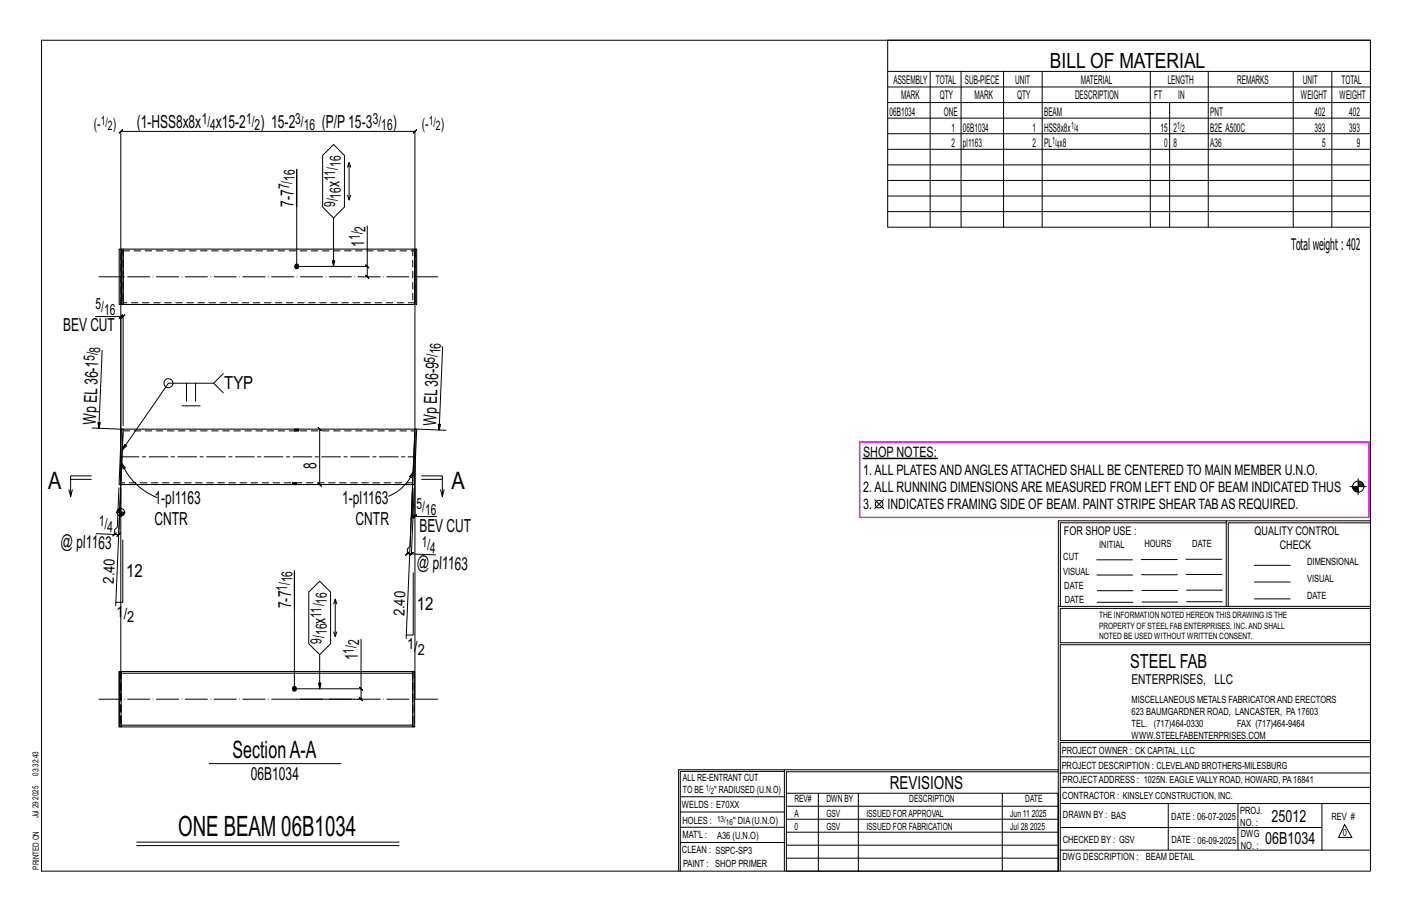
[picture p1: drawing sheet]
<svg xmlns="http://www.w3.org/2000/svg" width="432mm" height="279mm" viewBox="0 0 432 279" stroke-linecap="round" stroke-linejoin="round" font-family="sans-serif">
<g fill="#000" stroke="#000" stroke-width=".31">
<path d="M263.9 140.1h22.8v.1h-22.8z"/>
<circle cx="90.7" cy="81.5" r=".68"/>
<circle cx="90" cy="210.6" r=".68"/>
</g>
<g fill="none" stroke="#000" stroke-width=".31">
<path d="M12.7 12.3h406.4v254h-406.4zM271.5 12.3h147.6v57.2h-147.6zM271.5 21.8h147.6M271.5 26.6h147.6M271.5 31.4h147.6M271.5 36.1h147.6M284.5 21.8v47.7M293.9 21.8v47.7M306.9 21.8v47.7M318.7 21.8v47.7M351.8 21.8v47.7M357.7 31.4v38.1"/>
<path d="M369.5 21.8v47.7M395.5 21.8v47.7M407.3 21.8v47.7M98.7 47.5l3.3-3.3 3.3 3.3v15.8l-3.3 3.3-3.3-3.3zM106.3 59.7l.5 1.4 .4-1.4M106.3 51.1l.5-1.4v11.4M106.8 49.7l.4 1.4M271.5 40.9h147.6M271.5 45.6h147.6M271.5 50.4h147.6M271.5 55.2h147.6M271.5 59.9h147.6"/>
<path d="M90.7 63.2v-11.4v29.6h21.6v-12.4M102 66.6v14.8l-.4-1.7h.8l-.4 1.7M271.5 64.7h147.6M29.2 96.8h7.7v50.2M36.9 96.8l-.5 .5 1-1zM36.9 96.8h.8l-.5 .5 1-1-.5 .5v33.3M111.8 80.9l1 1zM112.3 81.4v3.2l-.5-.5 1 1-.5-.5M31.2 107.1l-1 23.8-.3-1.7h.8l-.5 1.7M57 117.1v5.6M59.8 117.1v5.6M65.3 117.1l3 3"/>
<path d="M68.3 114.2l-3 2.9h-13.8l-14.1 20.5 .7-1.7 .6 .4-1.3 1.3M135.4 105.9l-1.1 25.6-.3-1.8h.7l-.4 1.8M28.1 130.8l9.6 .4M55.7 124.1h5.5M97.8 131.2l-.5-.5 1 1-.5-.5v16.9M126.9 131.2l9.5 .3M126.9 132.3v25.6h6.6M21.1 149.7l.5 2.1M21.6 146.5h6.3M27.9 145.5h-6.3v6.3l.5-2.1M35.5 156.6h2.8M35.9 156.1v.5"/>
<path d="M36.1 155.8v.8M36.3 155.6v1M36.4 149.1l-.5 12.1-.8 .7-.1 1.5-5.6-.3M36.5 155.5v1.1M36.7 155.4v1.2M36.9 158v-8.8l-.6 14.2 .5-.4-1 .9 .5-.5h-1.3M36.9 148.1l-1.5 37.1M37.2 156.6v1.1M37.2 141.6l1.1 1.4-.7 .4zM37.2 141.6a19.7 19.7 0 0 0 10.9 10.5M37.4 156.6v1.1M37.6 156.6v1"/>
<path d="M37.8 156.6v.8M38 156.6v.5M97.3 147.6l1 1zM126.1 149.2l-.7 17.9-.8 .7-.1 1.5-.5 .5 1.1-1-.6 .5h1.3M126.2 148.1l-2 47.1M126.2 149.1v8.8l-.5 .5 1-1-.5 .5h.7M126.3 144.3l-.4 1.8-.7-.4zM126.3 144.3a13.8 13.8 0 0 1-7.5 7.4M126.4 158.4l1-1zM126.7 149.2l-.9 20.1 7.4 .3M128.9 145.5h6.4v6.3l.5-2.1M128.9 146.5h6.4"/>
<path d="M134.7 149.7l.6 2.1M267.5 152.8l2.7 2.7M270.2 152.8l-2.7 2.7M375 159.8h-50.7v25.6M375 159.2h-51.3l-.1 107.1M412.9 148.8h4.9M413.7 149h1.6M413.7 149.3h1.6M413.8 149.6h1.5M414.1 149.9h1.2M414.4 150.2h.9M415.3 146.3v4.9"/>
<path d="M415.3 147.3h1M415.3 147.9h1.5M415.3 148.5h1.7M415.3 147.6h1.3M415.3 148.2h1.7M419.1 159.2h-44.1v26.2M419.1 159.8h-43.5v25.6M34.5 163.9l1-1zM37.5 165.1v19h-2.1M125.3 169.8l1-1zM126.4 175.1v19h-2.1M335.4 171.1h10.9"/>
<path d="M335.4 175.8h11M349 171h11M349.1 175.7h11M362.7 171h10.9M362.7 175.6h11M383.6 172.8h11M383.6 177.9h11M90 186v-11.5v36.1h20.4v-15.2M94.4 181l3.4-3.3 3.3 3.3v15.8l-3.3 3.3-3.4-3.3zM102 193.2l.5 1.4 .5-1.4M102.5 183.2l-.5 1.4M103 184.6l-.5-1.4v11.4"/>
<path d="M323.7 185.4h95.4M335.5 184.1h11M335.5 180.6h11M349.2 184h11M349.2 180.5h11M362.9 180.4h10.9M362.9 184h10.9M383.6 183.1h11M419.1 186h-94.9v10.5h94.9M419.1 197.1h-94.9v29.3h94.9v.6h-94.9v39.3M36.9 213.7v-173.5l-.5 .5 1-1-.5 .5h90l-.5 .5 1-1-.5 .5v173.5M97.8 200.1v10.5l-.4-1.8h.7l-.3 1.8"/>
<path d="M109.9 210.1l1 1zM110.4 210.6v3.1l-.5-.5 1 1-.5-.5h-20.4M64 233.4h40.2M239.9 235.8h-31.9v30.5M239.9 235.3h-32.4v31M323.6 235.3h-83.7v31M323.6 235.9h-83.1v6.6M324.2 236.3h94.9M324.2 231.4h94.9M41.8 257.4h80.2M41.8 258.5h80.2M208 252.9h31.9"/>
<path d="M208 257.5h31.9M208 243.6h31.9M208 248.2h31.9M240.5 242.5h83.1v23.8h-83.1zM240.5 258.4h83.1M240.5 254.4h83.1M240.5 250.4h83.1M240.5 246.5h83.1M250.3 242.5v23.8M262.5 242.5v23.8M306.5 242.5v23.8M324.2 253h80.1"/>
<path d="M324.2 245.6h94.9M324.2 259.9h94.9M324.2 240.7h94.9M357.3 245.6v14.3M378.6 245.6v14.3M404.3 245.6v14.3M411.2 252.1l2.2 3.9h-4zM240.5 262.3h83.1"/>
<circle cx="51.5" cy="117.1" r="1.38"/>
<circle cx="36.9" cy="156.6" r="1.16"/>
<circle cx="268.8" cy="154.1" r="1.17"/>
<circle cx="415.3" cy="148.8" r="1.71"/>
</g>
<path d="M262.9 135.1h155.8v23.1h-155.8z" fill="none" stroke="#f0f" stroke-width=".5"/>
<g fill="none" stroke="#000" stroke-width=".32">
<path d="M37.1 76.2h-.6v16.9h1.2v-16.9h89.1M37.7 76.2h-.6v16.9M37.7 77.2v14.8M126.8 76.2v16.9M126.8 76.2h.1M37.7 93.1h89.7v-16.9h-.5v16.9M37.1 131.2h.6l-.8 16.9h-.5zM37.6 132.2l-.6 14.9M37.7 131.2h89.2M126.8 132.2l-.6 14.9M126.9 131.2h.5l-.7 16.9h-.5zM36.9 148.1h89.3"/>
<path d="M36.4 205.3h.6v16.9h-.6zM36.5 205.3v16.9M37 205.3h89.3v.5h-89.3zM126.3 205.3h.5v16.9h-.5zM37 221.7h89.3v.5h-89.3z"/>
</g>
<g fill="none" stroke="#000" stroke-width=".31" stroke-dasharray="2 1.4">
<path d="M37 76.7h.6l.1 .5M37.6 76.2v16.4h-.6M37.6 76.7h89.3M126.2 76.2v16.9M126.9 76.7v15.8M126.9 77.2h.1M37 93.1v-16.9M37.7 92l-.1 1.1M126.8 93.1v-16.9M126.9 92.5l-89.3 .1M37.6 131.7h89.3M90.1 131.2l.1 .5z"/>
<path d="M90.2 131.2h.1M90.5 131.2h-.2l-.1 .5M90.5 131.7h.2v-.5h-.2v.5h-.2M90.7 131.2h.3v.5h-.3M91 131.2h.2v.5h-.2M91.2 131.2v.5M91.3 131.2v.5M89.5 148.1v-.5M89.6 148.1v-.5M89.8 148.1h-.2v-.5h.2M90 148.1h-.2v-.5h.2M90.3 148.1h.1l.2-.5"/>
<path d="M90.3 147.6h-.3v.5h.3v-.5h.1M90.6 147.6v.5zM90.6 148.1h-.2M126.2 147.6h-89.2M36.9 205.3v16.9M37 205.3v16.9M126.2 205.3v16.9M126.2 206.3v-.5M126.2 205.3v15.8M126.7 205.3v16.9M37 221.1v-15.3M37 221.7v-.6"/>
<path d="M126.2 221.1v1.1M126.2 221.7v-15.4"/>
</g>
<path d="M30.2 84.6h104.1M30.2 213.7h104.1" fill="none" stroke="#000" stroke-width=".31" stroke-dasharray="6.8 1 0 1"/>
<path d="M36.8 139.7h90.3" fill="none" stroke="#000" stroke-width=".31" stroke-dasharray="5.8 1 1 1"/>
<text font-size="8.6" x="54.5" y="255.5">ONE BEAM 06B1034</text>
<g font-size="7.3">
<text x="14.7" y="149.4">A</text>
<text x="138" y="149.4">A</text>
<text x="71.1" y="231.7">SectionA-A</text>
</g>
<text font-size="6.4" x="321.1" y="20.7">BILL OF MATERIAL</text>
<text font-size="5.9" x="345.6" y="204.1">STEEL FAB</text>
<g font-size="5.5">
<text x="41.8" y="39.2">(1-HSS8x8x</text>
<text x="66" y="39.2">x15-2</text>
<text x="79.6" y="39.2">) 15-2</text>
<text x="98.4" y="39.2">(P/P15-3</text>
<text x="120.1" y="39.2">)</text>
<text x="103.8" y="57.2" transform="rotate(-90 103.8 57.2)">x</text>
<text x="89.7" y="63.2" transform="rotate(-90 89.7 63.2)">7-7</text>
<text x="111.3" y="75.4" transform="rotate(-90 111.3 75.4)">1</text>
<text x="19.3" y="101.3">BEV CUT</text>
<text x="68.5" y="118.9">TYP</text>
<text x="29.3" y="129.8" transform="rotate(-88 29.3 129.8)">WpEL36-1</text>
<text x="133.4" y="130.4" transform="rotate(-88 133.4 130.4)">WpEL36-9</text>
<text x="96.8" y="143.3" transform="rotate(-90 96.8 143.3)">8</text>
<text x="47.3" y="154">1-pl1163</text>
<text x="104.7" y="153.9">1-pl1163</text>
<text x="47.3" y="160.5">CNTR</text>
<text x="108.8" y="160.4">CNTR</text>
<text x="18.5" y="167.2" transform="rotate(2 18.5 167.2)">@pl1163</text>
<text x="128.3" y="162.7">BEV CUT</text>
<text x="127.5" y="173.7" transform="rotate(2 127.5 173.7)">@pl1163</text>
<text x="38.6" y="176.4">12</text>
<text x="89" y="186" transform="rotate(-90 89 186)">7-7</text>
<text x="99.5" y="190.7" transform="rotate(-90 99.5 190.7)">x</text>
<text x="127.4" y="186.4">12</text>
<text x="109.4" y="201.8" transform="rotate(-90 109.4 201.8)">1</text>
<text x="76.7" y="238.4">06B1034</text>
<text x="272.2" y="241.1">REVISIONS</text>
</g>
<g font-size="5.1">
<text x="388.9" y="251.3">25012</text>
<text x="386.9" y="258.1">06B1034</text>
</g>
<text font-size="4.9" x="394.8" y="76.4">Totalweight : 402</text>
<g font-size="4.7">
<text x="28.7" y="39.3">(-</text>
<text x="34.5" y="39.3">)</text>
<text x="61.7" y="37.9">1/</text>
<text x="64.3" y="39.6">4</text>
<text x="75.3" y="37.9">1/</text>
<text x="77.9" y="39.6">2</text>
<text x="90.3" y="37.9">3/</text>
<text x="92.9" y="39.6">16</text>
<text x="114" y="37.9">3/</text>
<text x="116.6" y="39.6">16</text>
<text x="129" y="39.3">(-</text>
<text x="134.8" y="39.3">)</text>
<text x="104.2" y="51" transform="rotate(-90 104.2 51)">16</text>
<text x="88.5" y="57.9" transform="rotate(-90 88.5 57.9)">7/</text>
<text x="90.2" y="55.2" transform="rotate(-90 90.2 55.2)">16</text>
<text x="102.5" y="55.4" transform="rotate(-90 102.5 55.4)">11/</text>
<text x="102.5" y="63.3" transform="rotate(-90 102.5 63.3)">9/</text>
<text x="104.2" y="60.7" transform="rotate(-90 104.2 60.7)">16</text>
<text x="111.7" y="70.8" transform="rotate(-90 111.7 70.8)">2</text>
<text x="110.1" y="73.4" transform="rotate(-90 110.1 73.4)">1/</text>
<text x="29.2" y="94.5">5/</text>
<text x="31.8" y="96.2">16</text>
<text x="30.6" y="107.8" transform="rotate(-88 30.6 107.8)">8</text>
<text x="28.9" y="110.3" transform="rotate(-88 28.9 110.3)">5/</text>
<text x="132.9" y="110.9" transform="rotate(-88 132.9 110.9)">5/</text>
<text x="134.7" y="108.3" transform="rotate(-88 134.7 108.3)">16</text>
<text x="127.4" y="155.7">5/</text>
<text x="30.2" y="160.9" transform="rotate(2 30.2 160.9)">1/</text>
<text x="130" y="157.3">16</text>
<text x="32.8" y="162.7" transform="rotate(2 32.8 162.7)">4</text>
<text x="128.9" y="167.2" transform="rotate(2 128.9 167.2)">1/</text>
<text x="131.5" y="169" transform="rotate(2 131.5 169)">4</text>
<text x="34.8" y="178.4" transform="rotate(-88 34.8 178.4)">2.40</text>
<text x="89.5" y="178" transform="rotate(-90 89.5 178)">16</text>
<text x="87.8" y="180.6" transform="rotate(-90 87.8 180.6)">1/</text>
<text x="99.9" y="184.5" transform="rotate(-90 99.9 184.5)">16</text>
<text x="35.6" y="188.5">1</text>
<text x="37.8" y="189.3">/2</text>
<text x="98.3" y="188.8" transform="rotate(-90 98.3 188.8)">11/</text>
<text x="123.7" y="188.4" transform="rotate(-88 123.7 188.4)">2.40</text>
<text x="98.3" y="196.8" transform="rotate(-90 98.3 196.8)">9/</text>
<text x="99.9" y="194.2" transform="rotate(-90 99.9 194.2)">16</text>
<text x="109.8" y="197.2" transform="rotate(-90 109.8 197.2)">2</text>
<text x="108.2" y="199.8" transform="rotate(-90 108.2 199.8)">1/</text>
<text x="124.5" y="198.5">1/</text>
<text x="127.7" y="200.1">2</text>
</g>
<g font-size="4.4">
<text x="263.9" y="139.8">SHOP NOTES:</text>
<text x="263.9" y="145.1">1.ALL PLATESANDANGLESATTACHED SHALL BE CENTERED TO MAIN MEMBER U.N.O.</text>
<text x="263.9" y="155.5">3.</text>
<text x="263.9" y="150.3">2.ALL RUNNING DIMENSIONSARE MEASURED FROM LEFT END OF BEAM INDICATED THUS</text>
<text x="271.4" y="155.5">INDICATES FRAMING SIDE OF BEAM. PAINT STRIPE SHEAR TABAS REQUIRED.</text>
</g>
<text font-size="4.2" x="346" y="209.1">ENTERPRISES, LLC</text>
<g font-size="4">
<text x="30.8" y="38.3">1/</text>
<text x="33" y="39.7">2</text>
<text x="131.1" y="38.3">1/</text>
<text x="133.3" y="39.7">2</text>
</g>
<g font-size="3.7">
<text x="273.2" y="25.6">ASSEMBLY</text>
<text x="286.2" y="25.6">TOTAL</text>
<text x="295.1" y="25.6">SUB-PIECE</text>
<text x="310.4" y="25.6">UNIT</text>
<text x="330.5" y="25.6">MATERIAL</text>
<text x="357.1" y="25.6">LENGTH</text>
<text x="378.3" y="25.6">REMARKS</text>
<text x="398.4" y="25.6">UNIT</text>
<text x="410.2" y="25.6">TOTAL</text>
<text x="272.1" y="35.5">06B1034</text>
<text x="275.6" y="30.4">MARK</text>
<text x="287.4" y="30.4">QTY</text>
<text x="288.6" y="35.5">ONE</text>
<text x="298" y="30.4">MARK</text>
<text x="311" y="30.4">QTY</text>
<text x="319.3" y="35.5">BEAM</text>
<text x="328.7" y="30.4">DESCRIPTION</text>
<text x="353" y="30.4">FT</text>
<text x="360.3" y="30.4">IN</text>
<text x="370.1" y="35.5">PNT</text>
<text x="397.8" y="30.4">WEIGHT</text>
<text x="402" y="35.5">402</text>
<text x="409.6" y="30.4">WEIGHT</text>
<text x="412.6" y="35.5">402</text>
<text x="290.9" y="40.2">1</text>
<text x="294.5" y="40.2">06B1034</text>
<text x="315.8" y="40.2">1</text>
<text x="319.3" y="40.2">HSS8x8x</text>
<text x="354.9" y="40.2">15</text>
<text x="358.9" y="40.2">2</text>
<text x="370.1" y="40.2">B2E A500C</text>
<text x="402" y="40.2">393</text>
<text x="412.6" y="40.2">393</text>
<text x="290.9" y="45">2</text>
<text x="294.5" y="45">pl1163</text>
<text x="315.8" y="45">2</text>
<text x="319.3" y="45">PL x8</text>
<text x="356" y="45">0</text>
<text x="358.9" y="45">8</text>
<text x="370.1" y="45">A36</text>
<text x="404.3" y="45">5</text>
<text x="415" y="45">9</text>
<text x="325.3" y="163.4">FOR SHOP USE :</text>
<text x="383.7" y="163.4">QUALITY CONTROL</text>
<text x="391.4" y="167.8">CHECK</text>
</g>
<g font-size="3.1">
<text x="327.5" y="39.4">1/</text>
<text x="328.9" y="40.5">4</text>
<text x="360" y="39.4">1/</text>
<text x="361.4" y="40.5">2</text>
<text x="321.7" y="44.1">1/</text>
<text x="323.1" y="45.3">4</text>
<text x="336.2" y="167.4">INITIAL</text>
<text x="350" y="167.1">HOURS</text>
<text x="364.6" y="167.2">DATE</text>
<text x="325.2" y="171.3">CUT</text>
<text x="399.8" y="172.8">DIMENSIONAL</text>
<text x="325.1" y="175.8">VISUAL</text>
<text x="399.8" y="177.9">VISUAL</text>
<text x="325.5" y="180">DATE</text>
<text x="325.7" y="184.4">DATE</text>
<text x="399.8" y="183.1">DATE</text>
<text x="346" y="215">MISCELLANEOUS METALS FABRICATORAND ERECTORS</text>
<text x="346" y="218.6">623 BAUMGARDNER ROAD, LANCASTER, PA17603</text>
<text x="346" y="225.8">WWW.STEELFABENTERPRISES.COM</text>
<text x="346" y="222.2">TEL. (717)464-0330</text>
<text x="378.3" y="222.2">FAX (717)464-9464</text>
<text x="324.7" y="230.5">PROJECT OWNER : CK CAPITAL, LLC</text>
<text x="208.8" y="238.8">ALL RE-ENTRANT CUT</text>
<text x="324.7" y="235.1">PROJECT DESCRIPTION : CLEVELAND BROTHERS-MILESBURG</text>
<text x="324.9" y="239.5">PROJECTADDRESS : 1025N. EAGLE VALLY ROAD, HOWARD, PA16841</text>
<text x="208.8" y="242.5">TO BE</text>
<text x="218.4" y="242.5">&quot; RADIUSED (U.N.O)</text>
<text x="242.9" y="245.3">REV#</text>
<text x="252.7" y="245.3">DWN BY</text>
<text x="278.1" y="245.3">DESCRIPTION</text>
<text x="313.5" y="245.3">DATE</text>
<text x="324.9" y="244.2">CONTRACTOR : KINSLEY CONSTRUCTION, INC.</text>
<text x="208.5" y="247">WELDS : E70XX</text>
<text x="208.7" y="251.7">HOLES :</text>
<text x="224.2" y="251.8">&quot; DIA(U.N.O)</text>
<text x="242.9" y="249.9">A</text>
<text x="252.7" y="249.9">GSV</text>
<text x="264.9" y="249.9">ISSUED FORAPPROVAL</text>
<text x="309" y="249.9">Jun 11</text>
<text x="315.5" y="249.9">2025</text>
<text x="325.1" y="250">DRAWN BY : BAS</text>
<text x="358.2" y="250.5">DATE : 06-07-2025</text>
<text x="379.3" y="248.9">PROJ.</text>
<text x="407.2" y="250.5">REV #</text>
<text x="208.7" y="256.3">MAT'L :</text>
<text x="219.3" y="256.4">A36 (U.N.O)</text>
<text x="242.9" y="253.8">0</text>
<text x="252.7" y="253.8">GSV</text>
<text x="264.9" y="253.8">ISSUED FOR FABRICATION</text>
<text x="309" y="253.8">Jul 28</text>
<text x="315" y="253.8">2025</text>
<text x="325" y="257.6">CHECKED BY : GSV</text>
<text x="358.3" y="257.7">DATE : 06-09-2025</text>
<text x="379.3" y="252.5">NO. :</text>
<text x="379.5" y="255.9">DWG</text>
<text x="410.6" y="255.5">0</text>
<text x="208.6" y="260.7">CLEAN : SSPC-SP3</text>
<text x="324.9" y="262.9">DWG DESCRIPTION :</text>
<text x="350.4" y="263">BEAM DETAIL</text>
<text x="379.5" y="259.5">NO. :</text>
<text x="208.9" y="265">PAINT : SHOP PRIMER</text>
</g>
<g font-size="2.7">
<text x="336.1" y="189">THE INFORMATION NOTED HEREON THIS DRAWING IS THE</text>
<text x="336.1" y="195.4">NOTED BE USED WITHOUT WRITTEN CONSENT.</text>
<text x="336.1" y="192.2">PROPERTY OF STEEL FAB ENTERPRISES, INC.AND SHALL</text>
</g>
<g font-size="2.6">
<text x="215.9" y="241.8">1/</text>
<text x="217.4" y="242.7">2</text>
<text x="219.3" y="251.1">13/</text>
<text x="222" y="252.1">16</text>
</g>
<g font-size="2.5">
<text x="11.7" y="237.1" transform="rotate(-90 11.7 237.1)">03:32:43</text>
<text x="11.8" y="244.4" transform="rotate(-90 11.8 244.4)">2025</text>
<text x="11.8" y="250.1" transform="rotate(-90 11.8 250.1)">Jul 29</text>
<text x="11.9" y="265.8" transform="rotate(-90 11.9 265.8)">PRINTED ON</text>
</g>
</svg>
